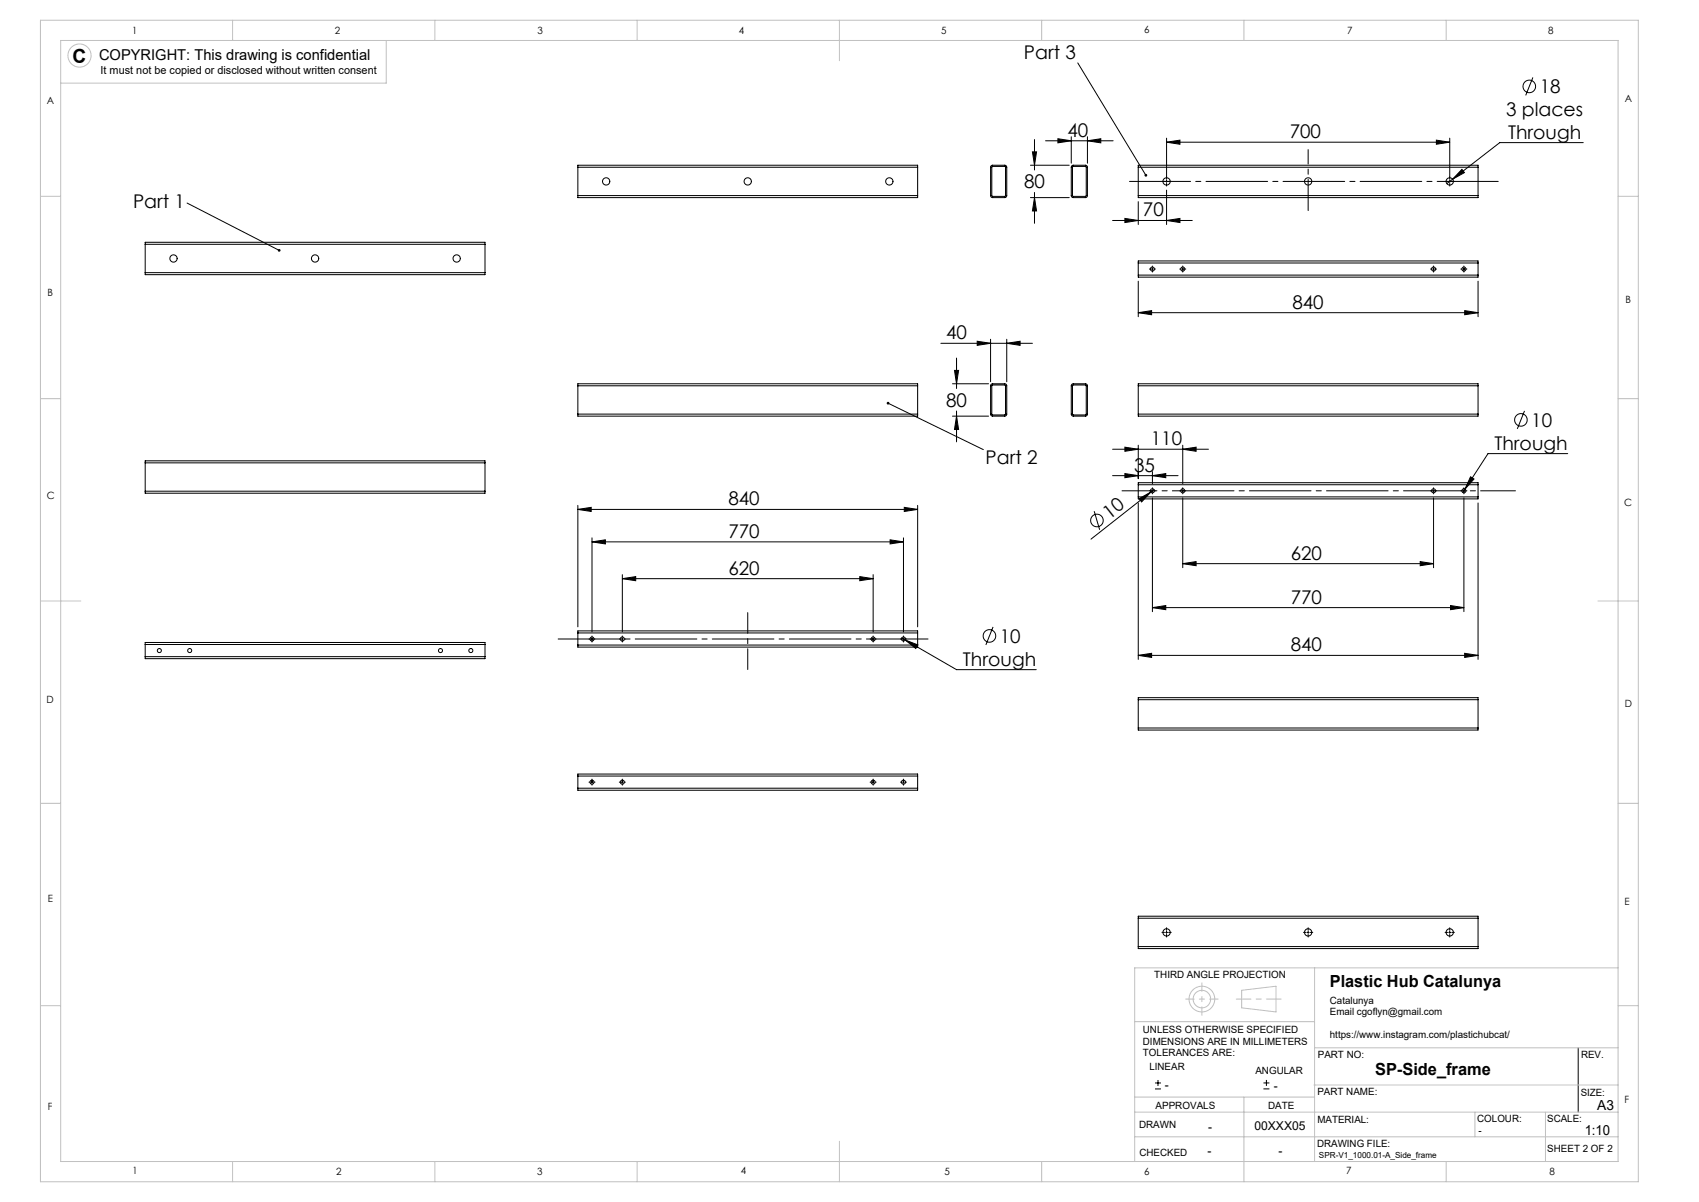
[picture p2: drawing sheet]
<svg xmlns="http://www.w3.org/2000/svg" width="420mm" height="297mm" viewBox="0 0 420 297" stroke-linecap="round" stroke-linejoin="round" font-family="sans-serif">
<g fill="none" stroke="#000" stroke-width=".25">
<path d="M266.4 15.5l16.9 27.8M378.9 19.1l-1.7 4.5M255.2 37.5h1l-.5 3.3zM255.7 34.5v7.5M258.5 34.8h16.7M261.5 34.3l3.3 .5-3.3 .5zM264.8 33.8v6.5M268.8 34.8l3.3-.5v1zM268.8 33.8v6.5M288.4 35.1l3.3-.5v1zM288.4 34.1v9.7M288.4 35.1h70"/>
<path d="M355.1 34.6l3.3 .5-3.3 .5zM358.4 34.1v9.7M391.4 35.2h-20.7l-13 10.2M46.2 50.2l22.8 11.7M142.8 41.3v-.5h84v.5M142.8 48.3v.5h84v-.5M142.8 41.3v7M142.8 41.3h84M142.8 48.3h84M226.8 41.3v7M245 41l.4-.2h3l.4 .3 .1 7.2-.3 .5h-3.2l-.5-.3v-7.2zM245.2 41.2h3.4l-.2 7.3-3.2-.1z"/>
<path d="M254.7 40.8h9.6M254.7 48.8h9.6M255.7 48.8l.5 3.3h-1zM255.7 47.6v7.6M265 41l.3-.2h3l.5 .3v7.2l-.3 .5h-3.2l-.4-.3-.1-7.2zM265.2 41.2h3.3l-.1 7.3-3.3-.1zM275 54.5h19.7M278.1 54l3.3 .5-3.3 .5zM281.4 49.8v5.7M281.4 41.3v-.5h84v.5M281.4 48.3v.5h84v-.5M281.4 41.3v7"/>
<path d="M281.4 41.3h84M281.4 48.3h84M288.1 44.8h.5M288.4 44.6v.5M288.4 54.5l3.3-.5v1zM288.4 47v8.5M358.1 44.8h.5M358.4 44.6v.5M361.4 41.8l.6 .9-2.9 1.6zM365.4 41.3v7M35.9 60.4v-.5h84v.5M35.9 67.4v.5h84v-.5"/>
<path d="M35.9 60.4h84M35.9 67.4h84M35.9 60.4v7M119.9 60.4v7M281.4 65v-.5h84v.5M281.4 68v.5h84v-.5M281.4 65v3M281.4 65h84M281.4 68h84M281.4 77.3l3.3-.5v1zM281.4 69.5v8.8M281.4 77.3h84"/>
<path d="M284.6 66.5h.5M284.9 66.2v.5M292.1 66.5h.5M292.4 66.2v.5M354.1 66.5h.5M354.4 66.2v.5M361.6 66.5h.5M361.9 66.2v.5M362.1 76.8l3.3 .5-3.3 .5zM365.4 65v3M365.4 69.5v8.8M142.8 95.3v-.5h84v.5"/>
<path d="M142.8 95.3v7M142.8 95.3h84M219.5 99.6l23.6 11.5M226.8 95.3v7M232.6 84.8h22.6M235.5 94.8h8.9M236 91.5h1l-.5 3.3zM236.5 88.5v7.5M241.6 84.3l3.3 .5-3.3 .5zM244.9 83.8v10.5M245 95l.4-.2h3l.4 .3 .1 7.2-.3 .5h-3.2l-.5-.3v-7.2zM245.2 95.2h3.4l-.2 7.3-3.2-.1z"/>
<path d="M248.9 84.8l3.3-.5v1zM248.9 83.8v10.5M265 95l.3-.2h3l.5 .3v7.2l-.3 .5h-3.2l-.4-.3-.1-7.2zM265.2 95.2h3.3l-.1 7.3-3.3-.1zM281.4 95.3v-.5h84v.5M281.4 95.3v7M281.4 95.3h84M365.4 95.3v7M35.9 114.4v-.5h84v.5M35.9 114.4v7M35.9 114.4h84M119.9 114.4v7"/>
<path d="M142.8 102.3v.5h84v-.5M142.8 102.3h84M235.5 102.8h8.9M236.5 102.8l.5 3.3h-1zM236.5 101.6v7.6M275 117.5h16.2M275 111h23.7M278.1 117l3.3 .5-3.3 .5zM278.1 110.5l3.3 .5-3.3 .5zM281.4 110v8.3M281.4 119.8v-.5h84v.5M281.4 119.8v3"/>
<path d="M281.4 119.8h84M281.4 102.3v.5h84v-.5M281.4 102.3h84M284.9 117.5l3.3-.5v1zM284.9 116.5v3M292.4 111l3.3-.5v1zM292.4 110v9.5M363.5 117.8l.9 .6-2.2 2.5zM365.4 119.8v3M376.9 101.5l-1.8 4.5M387.5 112.1h-19.7l-6.2 9.6M35.9 121.4v.5h84v-.5"/>
<path d="M35.9 121.4h84M142.8 125.9l3.3-.5v1zM142.8 124.9v30M142.8 125.9h84M146.3 133.9l3.3-.5v1zM146.3 132.9v23.2M146.3 133.9h77M220 133.4l3.3 .5-3.3 .5zM223.3 132.9v23.2M223.5 125.4l3.3 .5-3.3 .5zM226.8 124.9v30M270.5 126.3l1.3 4.6"/>
<path d="M281.4 124.3v38.6M281.4 122.8v.5h84v-.5M281.4 122.8h84M281.6 123.2l2.9-1.6-2.3 2.4zM284.6 121.3h.5M284.9 121v.5M284.9 123v28.1M285.3 121l-15.6 12.2M292.1 121.3h.5M292.4 121v.5M292.4 139.3l3.3-.5v1zM292.4 123v17.3"/>
<path d="M292.4 139.3h62M351.1 138.8l3.3 .5-3.3 .5zM354.1 121.3h.5M354.4 121v.5M354.4 123v17.3M361.6 121.3h.5M361.9 123v28.1M361.9 121v.5M365.4 124.3v38.6M35.9 159.3v-.5h84v.5M35.9 159.3v3M35.9 159.3h84"/>
<path d="M119.9 159.3v3M142.8 156.4v-.5h84v.5M142.8 159.4v.5h84v-.5M142.8 156.4v3M142.8 156.4h84M142.8 159.4h84M146.1 157.9h.5M146.3 157.6v.5M153.6 157.9h.5M153.8 157.6v.5M153.8 143l3.3-.5v1zM153.8 142v14.1"/>
<path d="M153.8 143h62M212.5 142.5l3.3 .5-3.3 .5zM215.6 157.9h.5M215.8 157.6v.5M215.8 142v14.1M222.9 157.6l13.6 7.9h19.7M223.1 157.9h.5M223.3 157.6v.5M223.8 158.1l3.1 1.3-.5 .8zM226.8 156.4v3M245.5 154.9l-1.8 4.5M284.9 150.1l3.3-.5v1z"/>
<path d="M284.9 150.1h77M358.6 149.6l3.3 .5-3.3 .5zM35.9 162.3v.5h84v-.5M35.9 162.3h84M281.4 161.9l3.3-.5v1zM281.4 161.9h84M281.4 172.9v-.5h84v.5M281.4 179.9v.5h84v-.5M281.4 172.9v7M281.4 172.9h84M281.4 179.9h84M362.1 161.4l3.3 .5-3.3 .5z"/>
<path d="M365.4 172.9v7M142.8 194.8v.5h84v-.5M142.8 191.8v-.5h84v.5M142.8 191.8v3M142.8 194.8h84M142.8 191.8h84M146.1 193.3h.5M146.3 193v.5M153.6 193.3h.5M153.8 193v.5M215.6 193.3h.5M215.8 193v.5"/>
<path d="M223.1 193.3h.5M223.3 193v.5M226.8 191.8v3M281.4 226.9v-.5h84v.5M281.4 233.9v.5h84v-.5M281.4 226.9v7M281.4 226.9h84M281.4 233.9h84M288.1 230.4h.5M288.4 230.1v.5M323.1 230.4h.5M323.4 230.1v.5"/>
<path d="M358.1 230.4h.5M358.4 230.1v.5M365.4 226.9v7M390.1 258.9v15.9M285.5 269.1h1.5M285.5 267.6h1.5M286.3 266.9v1.4M312.3 269.1h1.5M312.3 267.6h1.5M313.1 266.8v1.5"/>
<circle cx="378" cy="21.4" r="1.56"/>
<circle cx="149.8" cy="44.8" r=".9"/>
<circle cx="184.8" cy="44.8" r=".9"/>
<circle cx="219.8" cy="44.8" r=".9"/>
<circle cx="288.4" cy="44.8" r=".9"/>
<circle cx="323.4" cy="44.8" r=".9"/>
<circle cx="358.4" cy="44.8" r=".9"/>
<circle cx="42.9" cy="63.9" r=".9"/>
<circle cx="77.9" cy="63.9" r=".9"/>
<circle cx="112.9" cy="63.9" r=".9"/>
<circle cx="284.9" cy="66.5" r=".5"/>
<circle cx="292.4" cy="66.5" r=".5"/>
<circle cx="354.4" cy="66.5" r=".5"/>
<circle cx="361.9" cy="66.5" r=".5"/>
<circle cx="376" cy="103.8" r="1.56"/>
<circle cx="271.2" cy="128.6" r="1.56"/>
<circle cx="284.9" cy="121.3" r=".5"/>
<circle cx="292.4" cy="121.3" r=".5"/>
<circle cx="354.4" cy="121.3" r=".5"/>
<circle cx="361.9" cy="121.3" r=".5"/>
<circle cx="146.3" cy="157.9" r=".5"/>
<circle cx="153.8" cy="157.9" r=".5"/>
<circle cx="215.8" cy="157.9" r=".5"/>
<circle cx="223.3" cy="157.9" r=".5"/>
<circle cx="244.6" cy="157.1" r="1.56"/>
<circle cx="39.4" cy="160.8" r=".5"/>
<circle cx="46.9" cy="160.8" r=".5"/>
<circle cx="108.9" cy="160.8" r=".5"/>
<circle cx="116.4" cy="160.8" r=".5"/>
<circle cx="146.3" cy="193.3" r=".5"/>
<circle cx="153.8" cy="193.3" r=".5"/>
<circle cx="215.8" cy="193.3" r=".5"/>
<circle cx="223.3" cy="193.3" r=".5"/>
<circle cx="288.4" cy="230.4" r=".9"/>
<circle cx="323.4" cy="230.4" r=".9"/>
<circle cx="358.4" cy="230.4" r=".9"/>
</g>
<g fill="none" stroke="#c0c0c0" stroke-width=".25">
<path d="M10 5h395v287h-395zM15 10h385v277h-385zM57.5 5v5M95.5 10v10.5h-80.5M107.5 5v5M157.5 5v5M207.5 5v10M257.5 5v5M307.5 5v5M357.5 5v5M10 48.5h5M400 48.5h5"/>
<path d="M10 98.5h5M400 98.5h5M10 148.5h10M395 148.5h10M10 198.5h5M400 198.5h5M325 239.1v47.9M400 239.1h-119.5v47.9M10 248.5h5M280.5 252.4h44.5M306.9 244.7l8.5-1v6.3l-8.5-1zM325 258.9h75"/>
<path d="M400 248.5h5M280.5 274.8h119.5M280.5 271.1h44.5M307.5 271.1v20.9M324.8 268.1h75.2M364.6 274.8v6.1M382 274.8v12.2M57.5 287v5M107.5 287v5M157.5 287v5M207.5 282v10M257.5 287v5"/>
<path d="M280.5 280.9h119.5M357.5 287v5"/>
<circle cx="19.7" cy="13.7" r="2.86"/>
<circle cx="297.1" cy="246.9" r="2.17"/>
<circle cx="297.1" cy="246.9" r="3.2"/>
</g>
<g fill="none" stroke="#000" stroke-width=".25" stroke-dasharray="15.2 1.3 1.3 1.3">
<path d="M287.9 44.8h-.7M288.4 44.3v-.6M288.4 45.3v.7M288.9 44.8h.6M357.9 44.8h-.7M358.4 44.3v-.6M358.4 45.3v.7M358.9 44.8h.6M284.4 66.5h-.3M284.9 66v-.3M284.9 67v.2M285.4 66.5h.2"/>
<path d="M291.9 66.5h-.3M292.4 66v-.3M292.4 67v.2M292.9 66.5h.2M353.9 66.5h-.3M354.4 66v-.3M354.4 67v.2M354.9 66.5h.2M361.4 66.5h-.3M361.9 66v-.3M361.9 67v.2M362.4 66.5h.2"/>
<path d="M284.4 121.3h-.3M284.9 120.8v-.3M284.9 121.8v.2M285.4 121.3h.2M291.9 121.3h-.3M292.4 120.8v-.3M292.4 121.8v.2M292.9 121.3h.2M353.9 121.3h-.3M354.4 120.8v-.3M354.4 121.8v.2M354.9 121.3h.2"/>
<path d="M361.4 121.3h-.3M361.9 120.8v-.3M361.9 121.8v.2M362.4 121.3h.2M145.8 157.9h-.2M146.3 157.4v-.3M146.3 158.4v.2M146.8 157.9h.3M153.3 157.9h-.2M153.8 157.4v-.3M153.8 158.4v.2M154.3 157.9h.3"/>
<path d="M215.3 157.9h-.2M215.8 157.4v-.3M215.8 158.4v.2M216.3 157.9h.3M222.8 157.9h-.2M223.3 157.4v-.3M223.3 158.4v.2M223.8 157.9h.3M145.8 193.3h-.2M146.3 192.8v-.3M146.3 193.8v.2M146.8 193.3h.3"/>
<path d="M153.3 193.3h-.2M153.8 192.8v-.3M153.8 193.8v.2M154.3 193.3h.3M215.3 193.3h-.2M215.8 192.8v-.3M215.8 193.8v.2M216.3 193.3h.3M222.8 193.3h-.2M223.3 192.8v-.3M223.3 193.8v.2M223.8 193.3h.3"/>
<path d="M287.9 230.4h-.7M288.4 229.9v-.7M288.4 230.9v.6M288.9 230.4h.6M322.9 230.4h-.7M323.4 229.9v-.7M323.4 230.9v.6M323.9 230.4h.6M357.9 230.4h-.7M358.4 229.9v-.7M358.4 230.9v.6M358.9 230.4h.6"/>
</g>
<path d="M279.2 44.8h91.2" fill="none" stroke="#000" stroke-width=".25" stroke-dasharray="15.2 1.3 1.3 1.3" stroke-dashoffset=".1"/>
<path d="M323.4 52v-15" fill="none" stroke="#000" stroke-width=".25" stroke-dasharray="15.2 1.3 1.3 1.3" stroke-dashoffset="7.5"/>
<path d="M229.6 157.9h-91.8" fill="none" stroke="#000" stroke-width=".25" stroke-dasharray="15.2 1.3 1.3 1.3" stroke-dashoffset="-.1"/>
<path d="M184.8 151.4v14" fill="none" stroke="#000" stroke-width=".25" stroke-dasharray="15.2 1.3 1.3 1.3" stroke-dashoffset="10.1"/>
<path d="M277.4 121.3h97.2" fill="none" stroke="#000" stroke-width=".25" stroke-dasharray="15.2 1.3 1.3 1.3" stroke-dashoffset="6.6"/>
<path d="M293.1 246.9h8M297.1 250.9v-8" fill="none" stroke="#c0c0c0" stroke-width=".25" stroke-dasharray="15.2 1.3 1.3 1.3" stroke-dashoffset="13.1"/>
<path d="M305.6 246.9h11.1" fill="none" stroke="#c0c0c0" stroke-width=".25" stroke-dasharray="15.2 1.3 1.3 1.3" stroke-dashoffset="11.6"/>
<g fill="#000">
<path d="M281.6 123.2l2.9-1.6-2.3 2.4z"/>
<path d="M355.1 34.6l3.3 .5-3.3 .5zM288.4 35.1l3.3-.5v1zM288.4 54.5l3.3-.5v1zM278.1 54l3.3 .5-3.3 .5zM362.1 161.4l3.3 .5-3.3 .5zM281.4 161.9l3.3-.5v1zM284.9 117.5l3.3-.5v1zM278.1 117l3.3 .5-3.3 .5zM292.4 111l3.3-.5v1zM278.1 110.5l3.3 .5-3.3 .5z"/>
<path d="M68.8 61.6l-.1 .5h.5l.1-.1-.3-.1 .3 .1v-.3zM219.3 99.4l.2 .2-.3-.1a.34 .34 0 0 0 .3 .5 .34 .34 0 0 0 .3-.5 .34 .34 0 0 0-.5-.1zM283.1 43l-.1 .6h.4l-.1-.3 .2 .2v-.4z"/>
<path d="M142.8 125.9l3.3-.5v1zM223.5 125.4l3.3 .5-3.3 .5zM153.8 143l3.3-.5v1zM212.5 142.5l3.3 .5-3.3 .5zM146.3 133.9l3.3-.5v1zM220 133.4l3.3 .5-3.3 .5zM223.8 158.1l2.6 2.1 .5-.8zM361.4 41.8l-2.3 2.5 2.9-1.6zM292.4 139.3l3.3-.5v1zM351.1 138.8l3.3 .5-3.3 .5zM284.9 150.1l3.3-.5v1zM358.6 149.6l3.3 .5-3.3 .5zM363.5 117.8l-1.3 3.1 2.2-2.5zM281.4 77.3l3.3-.5v1zM362.1 76.8l3.3 .5-3.3 .5zM241.6 84.3l3.3 .5-3.3 .5zM248.9 84.8l3.3-.5v1zM236 91.5h1l-.5 3.3zM236.5 102.8l.5 3.3h-1zM255.2 37.5h1l-.5 3.3zM255.7 48.8l.5 3.3h-1zM261.5 34.3l3.3 .5-3.3 .5zM268.8 34.8l3.3-.5v1z"/>
</g>
<text font-size="4.8" x="17.9" y="15.5">C</text>
<g font-size="4.7">
<text x="253.1" y="14.5">Part 3</text>
<text x="380.6" y="23.1">18</text>
<text x="372.3" y="28.7">3 places</text>
<text x="263.9" y="33.8">40</text>
<text x="318.8" y="34.1">700</text>
<text x="372.8" y="34.2">Through</text>
<text x="253.1" y="46.5">80</text>
<text x="32.9" y="51.4">Part 1</text>
<text x="282.5" y="53.5">70</text>
<text x="319.5" y="76.2">840</text>
<text x="233.9" y="83.8">40</text>
<text x="233.9" y="100.5">80</text>
<text x="378.5" y="105.5">10</text>
<text x="284.5" y="110">110</text>
<text x="369.4" y="111.1">Through</text>
<text x="243.6" y="114.6">Part 2</text>
<text x="280.3" y="116.5">35</text>
<text x="180" y="124.9">840</text>
<text x="274.2" y="128.4" transform="rotate(-38 274.2 128.4)">10</text>
<text x="180" y="132.9">770</text>
<text x="180" y="142">620</text>
<text x="319.1" y="138.3">620</text>
<text x="319.1" y="149.1">770</text>
<text x="247.2" y="158.8">10</text>
<text x="319.1" y="160.9">840</text>
<text x="238" y="164.5">Through</text>
</g>
<g font-size="4.1">
<text x="328.7" y="244">Plastic Hub Catalunya</text>
<text x="339.9" y="265.7">SP-Side_frame</text>
</g>
<text font-size="3.7" x="24.5" y="14.8">COPYRIGHT: This drawing is confidential</text>
<g font-size="3.4">
<text x="394.8" y="274.2">A3</text>
<text x="391.7" y="280.4">1:10</text>
</g>
<g font-size="3">
<text x="287.9" y="269.2">-</text>
<text x="314.9" y="269.3">-</text>
<text x="298.7" y="279.4">-</text>
<text x="310.1" y="279.3">00XXX05</text>
<text x="298.5" y="285.4">-</text>
<text x="316" y="285.5">-</text>
</g>
<text font-size="2.7" x="24.9" y="18.4">It must not be copied or disclosed without written consent</text>
<g font-size="2.5">
<text x="32.7" y="8.3">1</text>
<text x="82.7" y="8.3">2</text>
<text x="132.9" y="8.3">3</text>
<text x="182.7" y="8.3">4</text>
<text x="232.7" y="8.3">5</text>
<text x="282.8" y="8.3">6</text>
<text x="333" y="8.4">7</text>
<text x="382.8" y="8.3">8</text>
<text x="11.6" y="25.7">A</text>
<text x="401.7" y="25.3">A</text>
<text x="11.8" y="73">B</text>
<text x="401.8" y="75">B</text>
<text x="11.6" y="123.2">C</text>
<text x="401.5" y="125">C</text>
<text x="11.5" y="173.7">D</text>
<text x="401.6" y="174.6">D</text>
<text x="11.8" y="223">E</text>
<text x="401.6" y="223.7">E</text>
<text x="285.3" y="241.8">THIRD ANGLE PROJECTION</text>
<text x="328.7" y="248">Catalunya</text>
<text x="328.7" y="250.8">Email cgoflyn@gmail.com</text>
<text x="282.5" y="255.3">UNLESS OTHERWISE SPECIFIED</text>
<text x="328.7" y="256.4">https://www.instagram.com/plastichubcat/</text>
<text x="282.5" y="258.1">DIMENSIONS ARE IN MILLIMETERS</text>
<text x="282.5" y="260.9">TOLERANCES ARE:</text>
<text x="325.8" y="261.3">PART NO:</text>
<text x="390.8" y="261.4">REV.</text>
<text x="284.1" y="264.5">LINEAR</text>
<text x="310.3" y="265.3">ANGULAR</text>
<text x="11.8" y="274.3">F</text>
<text x="285.7" y="274.1">APPROVALS</text>
<text x="313.5" y="274">DATE</text>
<text x="325.7" y="270.5">PART NAME:</text>
<text x="390.8" y="270.7">SIZE:</text>
<text x="401.6" y="272.7">F</text>
<text x="281.6" y="278.8">DRAWN</text>
<text x="325.7" y="277.5">MATERIAL:</text>
<text x="365.2" y="277.3">COLOUR:</text>
<text x="365.5" y="280.1">-</text>
<text x="382.5" y="277.2">SCALE:</text>
<text x="281.7" y="285.5">CHECKED</text>
<text x="325.6" y="283.5">DRAWING FILE:</text>
<text x="382.5" y="284.8">SHEET 2 OF 2</text>
<text x="32.8" y="290.2">1</text>
<text x="83.1" y="290.3">2</text>
<text x="132.8" y="290.3">3</text>
<text x="183.1" y="290.2">4</text>
<text x="233.5" y="290.2">5</text>
<text x="282.9" y="290.3">6</text>
<text x="332.8" y="290.2">7</text>
<text x="383" y="290.3">8</text>
</g>
<text font-size="2.1" x="326" y="286.2">SPR-V1_1000.01-A_Side_frame</text>
</svg>
